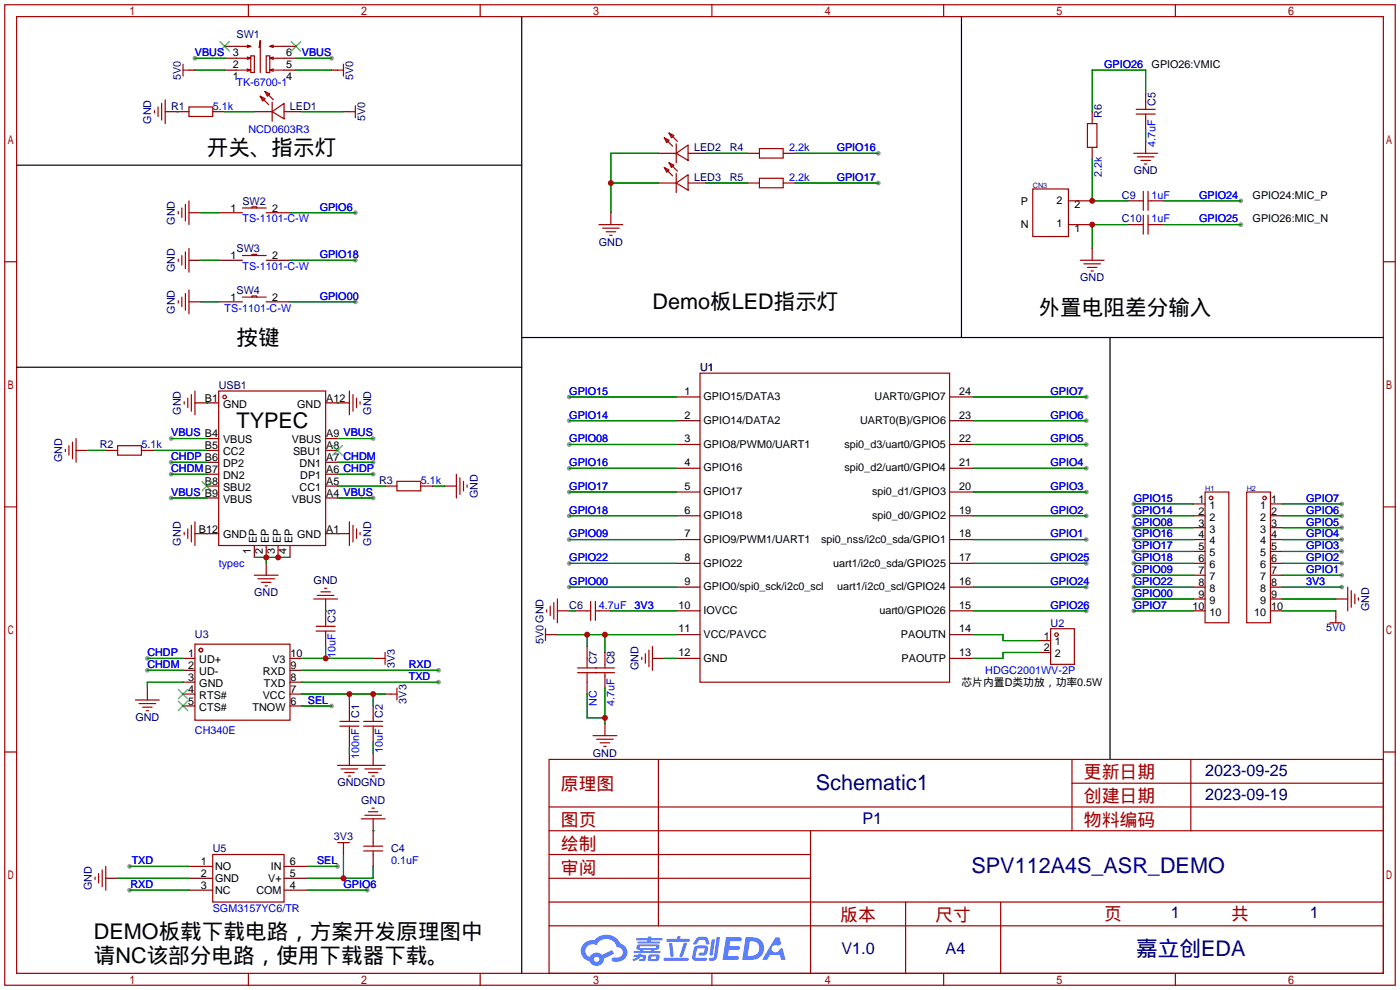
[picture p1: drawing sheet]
<svg xmlns="http://www.w3.org/2000/svg" width="299mm" height="212mm" viewBox="0 0 299 212" stroke-linecap="round" stroke-linejoin="round" font-family="sans-serif">
<g fill="#999">
<circle cx="232.2" cy="130.6" r=".51"/>
<circle cx="232.2" cy="125.5" r=".51"/>
<circle cx="232.2" cy="120.4" r=".51"/>
<circle cx="232.2" cy="89.9" r=".51"/>
<circle cx="121.7" cy="84.8" r=".51"/>
<circle cx="121.7" cy="89.9" r=".51"/>
<circle cx="121.7" cy="95" r=".51"/>
<circle cx="121.7" cy="100.1" r=".51"/>
<circle cx="121.7" cy="105.2" r=".51"/>
<circle cx="121.7" cy="110.2" r=".51"/>
<circle cx="121.7" cy="115.3" r=".51"/>
<circle cx="121.7" cy="120.4" r=".51"/>
<circle cx="121.7" cy="125.5" r=".51"/>
<circle cx="232.2" cy="84.8" r=".51"/>
<circle cx="232.2" cy="95" r=".51"/>
<circle cx="232.2" cy="100.1" r=".51"/>
<circle cx="232.2" cy="105.2" r=".51"/>
<circle cx="232.2" cy="110.2" r=".51"/>
<circle cx="232.2" cy="115.3" r=".51"/>
<circle cx="36.6" cy="93.7" r=".51"/>
<circle cx="36.6" cy="98.8" r=".51"/>
<circle cx="36.6" cy="101.3" r=".51"/>
<circle cx="36.6" cy="106.4" r=".51"/>
<circle cx="79.8" cy="106.4" r=".51"/>
<circle cx="79.8" cy="93.7" r=".51"/>
<circle cx="79.8" cy="98.8" r=".51"/>
<circle cx="79.8" cy="101.3" r=".51"/>
<circle cx="31.5" cy="140.7" r=".51"/>
<circle cx="31.5" cy="143.3" r=".51"/>
<circle cx="93.7" cy="143.3" r=".51"/>
<circle cx="93.7" cy="145.8" r=".51"/>
<circle cx="75.9" cy="45.5" r=".51"/>
<circle cx="75.9" cy="55.6" r=".51"/>
<circle cx="75.9" cy="64.5" r=".51"/>
<circle cx="70.9" cy="150.9" r=".51"/>
<circle cx="41.7" cy="12.4" r=".51"/>
<circle cx="70.9" cy="12.4" r=".51"/>
<circle cx="187.7" cy="32.8" r=".51"/>
<circle cx="187.7" cy="39.1" r=".51"/>
<circle cx="265.2" cy="48" r=".51"/>
<circle cx="265.2" cy="42.9" r=".51"/>
<circle cx="242.3" cy="107.7" r=".51"/>
<circle cx="242.3" cy="110.2" r=".51"/>
<circle cx="242.3" cy="112.8" r=".51"/>
<circle cx="242.3" cy="115.3" r=".51"/>
<circle cx="242.3" cy="117.9" r=".51"/>
<circle cx="242.3" cy="120.4" r=".51"/>
<circle cx="242.3" cy="125.5" r=".51"/>
<circle cx="242.3" cy="122.9" r=".51"/>
<circle cx="242.3" cy="128" r=".51"/>
<circle cx="242.3" cy="130.6" r=".51"/>
<circle cx="286.8" cy="107.7" r=".51"/>
<circle cx="286.8" cy="110.2" r=".51"/>
<circle cx="286.8" cy="112.8" r=".51"/>
<circle cx="286.8" cy="115.3" r=".51"/>
<circle cx="286.8" cy="117.9" r=".51"/>
<circle cx="286.8" cy="120.4" r=".51"/>
<circle cx="286.8" cy="122.9" r=".51"/>
<circle cx="286.8" cy="125.5" r=".51"/>
<circle cx="27.7" cy="185.2" r=".51"/>
<circle cx="27.7" cy="190.2" r=".51"/>
<circle cx="72.1" cy="185.2" r=".51"/>
<circle cx="78.5" cy="190.2" r=".51"/>
</g>
<g fill="none" stroke="#a10000" stroke-width=".25">
<path d="M1 1h297.2v209.6h-297.2zM3.6 3.6h292.1v204.4h-292.1zM53.1 1v2.6M102.6 1v2.6M152.1 1v2.6M201.7 1v2.6M251.2 1v2.6M1 55.9h2.6M295.7 55.9h2.5M1 108.3h2.6M295.7 108.3h2.5M1 160.7h2.6"/>
<path d="M117.3 162.3h178.4v45.7h-178.4zM117.3 177.5h178.4M117.3 172.5h178.4M140.7 162.3v35.6M173.2 177.5v30.5M229.1 162.3v15.2M229.1 167.4h66.6M254.5 162.3v15.2M295.7 160.7h2.5M117.3 182.6h55.9M117.3 197.9h178.4M117.3 192.8h178.4"/>
<path d="M117.3 187.7h55.9M193.5 192.8v15.2M213.9 192.8v15.2M53.1 208v2.6M102.6 208v2.6M152.1 208v2.6M201.7 208v2.6M251.2 208v2.6"/>
</g>
<g fill="#5487ff">
<path d="M155.2 200.3h2.6a.48 .48 0 0 1 .7 .4 .48 .48 0 0 1-.6 .4h-1.8l-.2 1.1h1.9a.43 .43 0 0 1 .4 .4 .43 .43 0 0 1-.5 .4h-1.9l-.2 1.3h1.7a.45 .45 0 0 1 .5 .2 .45 .45 0 0 1-.1 .6h-3.3z"/>
<path d="M165.7 200.3h.9l.4 1.5-.8 .3a.84 .84 0 0 0-1.2 .3 .84 .84 0 0 0 .4 1.1 .84 .84 0 0 0 1.1-.4l.1-.2 .6-.3 .7 2.5h-1l-.2-1h-2.1l-.6 1h-1.1z"/>
<path d="M152.1 200.8h.7l-.5 3.1a.36 .36 0 0 1-.3 .3 .36 .36 0 0 1-.4-.3z"/>
<path d="M153.2 200.2h.7l-.6 4.3a1.13 1.13 0 0 1-1.8 .6l.2-.4h.7l.2-.2z"/>
<path d="M148.9 200.6l.6-.4h1a.77 .77 0 0 1 .9 .5l.3 1-.2 .2h-.5l-.3-.9-.2-.2-1 .1-.7 1-.6-.1-.1-.2z"/>
<path d="M148.4 202.4l.6-.3h1.7a.81 .81 0 0 1 .7 .5 .81 .81 0 0 1-.2 .8 .81 .81 0 0 1-.9 .8h-.7a.32 .32 0 0 1-.3-.3 .32 .32 0 0 1 .4-.3h.7l.2-.9-1.6 .1-.4 1.8 2.2 .1a.32 .32 0 0 1 .3 .4 .32 .32 0 0 1-.4 .2h-2.2l-.5-.3-.1-.5z"/>
<path d="M141.9 204.7h5a.33 .33 0 0 1 .3 .3 .33 .33 0 0 1-.3 .3h-4.9l-.2-.1z"/>
<path d="M146.1 201.5h.8l-.7 2a.98 .98 0 0 1-.7 1.1l-.3-.3z"/>
<path d="M143 201.6h.7l.3 2.5a.34 .34 0 0 1-.3 .4 .34 .34 0 0 1-.4-.3z"/>
<path d="M142.5 200.7h2.1l.3-.6h.6l-.1 .6h1.7a.32 .32 0 0 1 .4 .3 .32 .32 0 0 1-.4 .3h-4.5l-.2-.2z"/>
<path d="M135.5 204.1h.9l.1-.3h.6v.3h.8a.82 .82 0 0 1-.5 1.3h-.8v-.4l.7-.1 .1-.3a.68 .68 0 0 0-1 .4l-1.1 .4-.1-.4 .9-.5h-.7z"/>
<path d="M136 200.5h2.4l.1-.3h.7v.3h2.2l.2 .3-.2 .2h-2.3v.2h1.8l.2 .3-.2 .1h-4.5l-.1-.4h2l.1-.2h-2.3l-.1-.2z"/>
<path d="M159.4 200.3l-.8 4.9h1.7a2.5 2.5 0 0 0 3-2.5 2.5 2.5 0 0 0-3.1-2.4zM160.3 201.1a1.61 1.61 0 0 1 2 1.5 1.61 1.61 0 0 1-1.8 1.7h-.7z"/>
<path d="M136.2 202a.55 .55 0 0 0-.2 .8 .55 .55 0 0 0 .7 .2l.1 .3h-1.3v.3l5.4 .1 .3-.2-.2-.2h-1.2l.2-.3a.7 .7 0 0 0 .8-.3 .7 .7 0 0 0 0-.8l-4.2-.1zM136.8 202.3l3.3-.1 .1 .1-.2 .3h-3.2zM137.5 203h1.7l-.2 .3h-1.4z"/>
<path d="M138.6 204.2a1.05 1.05 0 0 0 0 1.2 2.91 2.91 0 0 0 2.2-.2 .98 .98 0 0 0 0-1.2h-1.6zM139.2 204.5l.9-.1 .1 .4-.2 .2-.8-.1z"/>
<path d="M124.9 201.6a2.23 2.23 0 0 0-.7 2.3 2.23 2.23 0 0 0 1.8 1.6 1.58 1.58 0 0 0 1.8 .9 1.58 1.58 0 0 0 1.3-1.5l2.2-1.1-.5-.7-2.1 1a1.65 1.65 0 0 0-2.7 .4 1.45 1.45 0 0 1-.8-1.9 1.45 1.45 0 0 1 2-.7l.3 .1a2.3 2.3 0 0 1 2.3-1.3 2.3 2.3 0 0 1 2 1.7 1.12 1.12 0 0 1 1.3 1 1.12 1.12 0 0 1-1.1 1.2h-.7a.45 .45 0 0 0-.6 .4 .45 .45 0 0 0 .5 .5 2.21 2.21 0 0 0 2.2-.5 2.21 2.21 0 0 0 .5-2.3 2.13 2.13 0 0 0-1.3-1.1 3.3 3.3 0 0 0-5.6-.7l-1.1 .1zM127 205a.57 .57 0 0 1 1.1 0 .57 .57 0 0 1-1.1 0z"/>
</g>
<g fill="none" stroke="#a10000" stroke-width=".25">
<path d="M39.1 13.7v2.6M39.1 15h1.3M52.8 14.7l.8 .3h-3.1M52.8 12.2l.8 .2h-3.1M52.8 9.7l.8 .2h-3.1M53.6 11.9h.8v3.6h-.8zM53.6 15l-.8 .2M53.6 12.4l-.8 .3M53.6 9.9l-.8 .3M55.4 10.2l.2-1.6v6.9M56.6 19.6l1.1 .5-.6 .5zM56.6 19.6l1.8 1.7"/>
<path d="M56.9 11.9h.8v3.6h-.8zM57.7 15l.7 .2M57.7 12.4l.7 .3M57.7 9.9l.7 .3M58.4 14.7l-.7 .3h3M58.4 12.2l-.7 .2h3M58.4 9.7l-.7 .2h3M72.1 15h1.3M73.4 13.7v2.6M33 23.6v.5M33.8 22.9v2M34.5 22.1v3.6"/>
<path d="M35.3 21.3v5.1M40.4 22.9h5.1v2h-5.1zM55.6 20.6l1 .5-.5 .5zM55.6 20.6l1.8 1.8M58.2 23.9l2.5-1.8v3.3zM58.2 21.8v4.1M74.7 23.9h1.2M75.9 22.6v2.5M142 35.8l1 .5-.5 .5zM142 29.5l1 .5-.5 .5zM142 35.8l1.8 1.8M142 29.5l1.8 1.7"/>
<path d="M143 34.8l1 .5-.5 .5zM143 28.4l1 .6-.5 .5zM143 34.8l1.8 1.8M143 28.4l1.8 1.8M144.5 39.1l2.6-1.8v3.3zM144.5 32.8l2.6-1.8v3.3zM144.5 30.7v4.1M144.5 37.1v4M162.3 31.8h5.1v2h-5.1zM162.3 38.1h5.1v2h-5.1zM232.4 26.4h2v5.1h-2zM242.3 32.8h5.1"/>
<path d="M242.8 24.4h4.1M242.8 23.4h4.1M243.1 33.5h3.5M243.8 34.3h2.1M244.6 35.1h.5M244.9 22.6v.8M244.9 24.4v.7M38.1 45.2v.5M38.1 55.4v.5M38.9 44.4v2.1M38.9 54.6v2M39.6 43.7v3.5"/>
<path d="M39.6 53.8v3.6M40.4 42.9v5.1M40.4 53.1v5.1M51.8 44.4h5.1M51.8 54.6h5.1M53.8 44.4v-.2h1.1v.2M53.8 54.6v-.2h1.1v.2M128 48h5.1M128.8 48.8h3.5M129.5 49.5h2.1M130.3 50.3h.5M220.7 40.4h7.6v10.1h-7.6z"/>
<path d="M230.9 55.6h5.1M231.6 56.4h3.6M232.4 57.2h2M233.2 57.9h.5M243.6 48h.7M243.6 42.9h.7M244.3 40.9v4.1M244.3 46v4M245.4 48h.7M245.4 40.9v4.1M245.4 46v4M245.4 42.9h.7"/>
<path d="M38.1 64.3v.5M38.9 63.5v2M39.6 62.7v3.6M40.4 62v5.1M51.8 63.5h5.1M53.8 63.5v-.3h1.1v.3M149.6 79.8h53.3v66h-53.3zM14 96v.5M14.7 95.2v2.1M15.5 94.5v3.5M16.3 93.7v5.1M25.1 95.2h5.1v2.1h-5.1z"/>
<path d="M39.4 85.9v.5M40.1 85.1v2M40.9 84.3v3.6M41.7 83.6v5M46.7 83.6h22.9v33h-22.9zM74.7 83.6v5M75.4 84.3v3.6M76.2 85.1v2M77 85.9v.5M39.4 113.8v.5M40.1 113v2.1M40.9 112.3v3.5"/>
<path d="M41.7 111.5v5.1M74.7 111.5v5.1M75.4 112.3v3.5M76.2 113v2.1M77 113.8v.5M84.8 102.9h5.1v2h-5.1zM97.5 101.3v5.1M98.3 102.1v3.6M99.1 102.9v2M99.8 103.6v.5M257.6 105.2h5v27.9h-5zM266.4 105.2h5.1v27.9h-5.1z"/>
<path d="M41.7 137.7h20.3v16.2h-20.3zM54.4 122.9h5M55.1 123.7h3.6M55.9 124.5h2M56.6 125.2h.5M67.1 128h5M67.6 133.9h4M67.6 134.9h4M67.8 127.3h3.6M68.6 126.5h2M69.3 125.7h.5M69.6 133.1v.8"/>
<path d="M69.6 134.9v.7M82.3 139.4v2.6M116.6 134.4v2.5M116.6 135.6h1.3M116.8 130.3v.5M117.6 129.5v2.1M118.4 128.8v3.5M119.1 128v5.1M125.5 130.6h.7M126.2 128.5v4.1M127.3 128.5v4.1M127.3 130.6h.7"/>
<path d="M137.9 139.7v2M138.7 138.9v3.6M139.4 138.2v5.1M224.5 134.4h5.1v7.6h-5.1zM284.2 133.1h2.6M285.5 131.8v1.3M288 125.5v5.1M288.8 126.2v3.6M289.6 127v2M290.3 127.8v.5M29 149.6h5M29.7 150.4h3.6"/>
<path d="M30.5 151.1h2M31.2 151.9h.5M72.6 155.2h4.1M72.6 154.2h4.1M74.7 152.1v2.1M74.7 155.2v2M77.7 155.2h4.1M77.7 154.2h4.1M79.8 153.4v.8M79.8 155.2v.8M81 140.7h1.3M83.6 148.3h1.2"/>
<path d="M84.8 147.1v2.5M123.4 143.8h7.9M123.4 142.7h7.9M125.5 140.7v2M125.5 143.8v2M126.7 157.2h5.1M127.5 158h3.6M128.3 158.8h2M129 159.5h.5M129.3 142v.7M129.3 143.8v.7M137.2 140.5v.5"/>
<path d="M72.1 163.6h10.2M72.9 164.3h3.6M73.7 165.1h2M74.4 165.9h.5M77.2 175h5.1M78 164.3h3.5M78 174.2h3.5M78.7 165.1h2.1M78.7 173.5h2.1M79.5 165.9h.5M79.5 172.7h.5M20.3 187.5v.5"/>
<path d="M21.1 186.7v2M21.8 185.9v3.6M22.6 185.2v5M45.5 182.6h15.2v10.2h-15.2zM72.1 180.1h2.6M73.4 180.1v1.3M77.7 180.8h4.1M77.7 181.9h4.1M79.8 180.1v.7M79.8 181.9v.7"/>
<circle cx="48" cy="84.8" r=".38"/>
<circle cx="258.8" cy="106.4" r=".38"/>
<circle cx="270.3" cy="106.4" r=".38"/>
<circle cx="42.9" cy="138.9" r=".38"/>
<circle cx="225.8" cy="135.6" r=".38"/>
</g>
<g fill="none" stroke="#870000" stroke-width=".25">
<path d="M40.4 15h1.3M48 15h2.5M48 12.4h2.5M48 9.9h2.5M60.7 15h2.5M60.7 12.4h2.5M60.7 9.9h2.5M70.9 15h1.2M35.3 23.9h5.1M45.5 23.9h2.5M54.4 23.9h3.8M60.7 23.9h3.8"/>
<path d="M73.4 23.9h1.3M140.7 39.1h3.8M140.7 32.8h3.8M147.1 39.1h3.8M147.1 32.8h3.8M159.8 39.1h2.5M159.8 32.8h2.5M167.4 39.1h2.5M167.4 32.8h2.5M233.4 23.9v2.5M233.4 31.5v2.5M244.9 20.1v2.5"/>
<path d="M244.9 25.1v2.6M244.9 30.2v2.6M40.4 45.5h2.5M40.4 55.6h2.5M46.7 45.5h5.1M46.7 55.6h5.1M56.9 45.5h5.1M56.9 55.6h5.1M130.6 45.5v2.5M228.3 48h5.1M228.3 42.9h5.1M233.4 53.1v2.5"/>
<path d="M241 48h2.6M241 42.9h2.6M246.1 48h2.6M246.1 42.9h2.6M40.4 64.5h2.5M46.7 64.5h5.1M56.9 64.5h5.1M16.3 96.3h2.5M22.6 96.3h2.5M30.2 96.3h2.6M41.7 86.1h5M44.2 93.7h2.5"/>
<path d="M44.2 96.3h2.5M44.2 98.8h2.5M69.6 86.1h5.1M69.6 93.7h2.5M69.6 96.3h2.5M69.6 98.8h2.5M144.5 84.8h5.1M144.5 89.9h5.1M144.5 95h5.1M202.9 84.8h5.1M202.9 89.9h5.1M202.9 95h5.1"/>
<path d="M41.7 114h5M44.2 101.3h2.5M44.2 103.9h2.5M44.2 106.4h2.5M54.4 116.6v2.5M56.9 116.6v2.5M59.4 116.6v2.5M62 116.6v2.5M69.6 101.3h2.5M69.6 103.9h2.5M69.6 106.4h2.5M69.6 114h5.1"/>
<path d="M82.3 103.9h2.5M89.9 103.9h2.6M95 103.9h2.5M144.5 100.1h5.1M144.5 105.2h5.1M144.5 110.2h5.1M144.5 115.3h5.1M202.9 100.1h5.1M202.9 105.2h5.1M202.9 110.2h5.1M202.9 115.3h5.1M255 110.2h2.6"/>
<path d="M255 115.3h2.6M255 107.7h2.6M255 112.8h2.6M255 117.9h2.6M271.5 110.2h2.6M271.5 115.3h2.6M271.5 107.7h2.6M271.5 112.8h2.6M271.5 117.9h2.6M56.9 120.4v2.5M69.6 128v5.1M69.6 135.6v2.6"/>
<path d="M117.9 135.6h1.2M119.1 130.6h2.6M122.9 130.6h2.6M125.5 138.2v2.5M128 130.6h2.6M129.3 139.4v2.6M144.5 120.4h5.1M144.5 125.5h5.1M144.5 130.6h5.1M144.5 135.6h5.1M202.9 120.4h5.1M202.9 125.5h5.1"/>
<path d="M202.9 130.6h5.1M202.9 135.6h5.1M222 136.9h2.5M222 139.4h2.5M255 120.4h2.6M255 125.5h2.6M255 130.6h2.6M255 122.9h2.6M255 128h2.6M271.5 120.4h2.6M271.5 125.5h2.6M271.5 130.6h2.6"/>
<path d="M271.5 122.9h2.6M271.5 128h2.6M285.5 128h2.5M285.5 130.6v1.2M31.5 147.1v2.5M39.1 140.7h2.6M39.1 143.3h2.6M39.1 145.8h2.6M39.1 148.3h2.6M39.1 150.9h2.6M62 140.7h2.5M62 143.3h2.5"/>
<path d="M62 145.8h2.5M62 148.3h2.5M62 150.9h2.5M74.7 149.6v2.5M74.7 157.2v2.6M79.8 140.7h1.2M79.8 150.9v2.5M79.8 156v2.5M82.3 148.3h1.3M125.5 145.8v2.5M129.3 144.5v2.6M129.3 154.7v2.5"/>
<path d="M139.4 140.7h2.6M144.5 140.7h5.1M202.9 140.7h5.1M74.7 161v2.6M79.8 161v2.6M79.8 175v5.1M22.6 187.7h2.5M40.4 185.2h5.1M40.4 187.7h5.1M40.4 190.2h5.1M60.7 185.2h5.1M60.7 187.7h5.1"/>
<path d="M60.7 190.2h5.1M73.4 181.4v1.2M79.8 182.6v2.6"/>
</g>
<g fill="none" stroke="#008700" stroke-width=".25">
<path d="M41.7 12.4h6.3M41.7 15h6.3M63.2 12.4h7.7M63.2 15h7.7M37.8 23.9h.1M48 23.9h6.4M64.5 23.9h8.9M130.6 39.1h10.1M140.7 32.8h-10.1v12.7M150.9 32.8h8.9M150.9 39.1h8.9M169.9 32.8h17.8"/>
<path d="M169.9 39.1h17.8M233.4 34v8.9h7.6M244.9 20.1v-5.1h-11.5v8.9M244.9 27.7v2.5M42.9 45.5h3.8M42.9 55.6h3.8M62 45.5h13.9M62 55.6h13.9M241 48h-7.6v5.1M248.7 48h16.5M248.7 42.9h16.5M42.9 64.5h3.8"/>
<path d="M62 64.5h13.9M18.8 96.3h3.8M32.8 96.3h11.4M36.6 93.7h7.6M36.6 98.8h7.6M44.2 86.1h.1M72.1 86.1h.1M72.1 93.7h7.7M72.1 98.8h7.7M121.7 89.9h22.8M121.7 84.8h22.8M121.7 95h22.8"/>
<path d="M208 89.9h24.2M208 84.8h24.2M208 95h24.2M36.6 101.3h7.6M36.6 106.4h7.6M44.2 114h.1M54.4 119.1h7.6M56.9 119.1v1.3M72.1 114h.1M72.1 103.9h10.2M72.1 101.3h7.7M72.1 106.4h7.7"/>
<path d="M92.5 103.9h2.5M121.7 100.1h22.8M121.7 105.2h22.8M121.7 110.2h22.8M121.7 115.3h22.8M208 100.1h24.2M208 105.2h24.2M208 110.2h24.2M208 115.3h24.2M242.3 110.2h12.7M242.3 115.3h12.7M242.3 107.7h12.7"/>
<path d="M242.3 112.8h12.7M242.3 117.9h12.7M274.1 110.2h12.7M274.1 115.3h12.7M274.1 107.7h12.7M274.1 112.8h12.7M274.1 117.9h12.7M69.6 130.6h.1M69.6 138.2v2.5M119.1 135.6h25.4M121.7 130.6h1.2M121.7 125.5h22.8"/>
<path d="M121.7 120.4h22.8M125.5 135.6v2.6M129.3 135.6v3.8M130.6 130.6h13.9M208 135.6h6.4v1.3h7.6M208 130.6h24.2M208 125.5h24.2M208 120.4h24.2M222 139.4h-7.6v1.3h-6.4M242.3 130.6h12.7M242.3 125.5h12.7M242.3 120.4h12.7"/>
<path d="M242.3 122.9h12.7M242.3 128h12.7M274.1 130.6h11.4M274.1 125.5h12.7M274.1 120.4h12.7M274.1 122.9h12.7M274.1 128h11.4M31.5 140.7h7.6M31.5 143.3h7.6M39.1 145.8h-7.6v1.3M64.5 140.7h15.3M64.5 143.3h29.2"/>
<path d="M64.5 145.8h29.2M64.5 148.3h17.8M64.5 150.9h6.4M74.7 148.3v1.3M74.7 159.8v1.2M79.8 148.3v2.6M79.8 158.5v2.5M125.5 148.3v5.1h3.8M129.3 147.1v7.6M142 140.7h2.5M79.8 177.5h.1M25.1 187.7h15.3"/>
<path d="M27.7 185.2h12.7M27.7 190.2h12.7M65.8 185.2h6.3M65.8 190.2h12.7M73.4 182.6v5.1M79.8 185.2v2.5h-14"/>
</g>
<path d="M47 8.9l2 2M49 8.9l-2 2M62.2 8.9l2.1 2M64.3 8.9l-2.1 2M71.1 95.2l2.1 2.1M73.2 95.2l-2.1 2.1M43.2 102.9l2 2M45.2 102.9l-2 2M38.1 147.3l2 2.1M38.1 149.9l2 2M40.1 147.3l-2 2.1M40.1 149.9l-2 2" fill="none" stroke="#3c3" stroke-width=".25"/>
<path d="M111.5 3.6v31.7M205.5 3.6v68.5M3.6 35.3h107.9v43.2M3.6 78.5h107.9v129.5M111.5 72.1h184.2M237.2 72.1v90.2" fill="none" stroke="#000" stroke-width=".25"/>
<g fill="#c00">
<circle cx="125.5" cy="135.6" r=".63"/>
<circle cx="129.3" cy="135.6" r=".63"/>
<circle cx="129.3" cy="153.4" r=".63"/>
<circle cx="56.9" cy="119.1" r=".63"/>
<circle cx="59.4" cy="119.1" r=".63"/>
<circle cx="79.8" cy="148.3" r=".63"/>
<circle cx="74.7" cy="148.3" r=".63"/>
<circle cx="69.6" cy="140.7" r=".63"/>
<circle cx="130.6" cy="39.1" r=".63"/>
<circle cx="233.4" cy="42.9" r=".63"/>
<circle cx="233.4" cy="48" r=".63"/>
<circle cx="73.4" cy="187.7" r=".63"/>
</g>
<g font-size="4.6">
<text x="44.2" y="33.1">开关、指示灯</text>
<text x="139.4" y="66.1">Demo板LED指示灯</text>
<text x="222" y="67.4">外置电阻差分输入</text>
<text x="50.5" y="73.8">按键</text>
<text x="50.5" y="91.5">TYPEC</text>
<text x="20.1" y="200.8">DEMO板载下载电路，方案开发原理图中</text>
<text x="20.1" y="205.8">请NC该部分电路，使用下载器下载。</text>
</g>
<g font-size="4.6" fill="#000080">
<text x="174.4" y="168.8">Schematic1</text>
<text x="207.6" y="186.6">SPV112A4S_ASR_DEMO</text>
<text x="242.8" y="204.3">嘉立创EDA</text>
</g>
<g font-size="3.8" fill="#a00000">
<text x="231.6" y="166.4">更新日期</text>
<text x="119.9" y="168.9">原理图</text>
<text x="231.6" y="171.5">创建日期</text>
<text x="119.9" y="176.5">图页</text>
<text x="231.6" y="176.5">物料编码</text>
<text x="119.9" y="181.6">绘制</text>
<text x="119.9" y="186.7">审阅</text>
<text x="179.6" y="196.9">版本</text>
<text x="199.9" y="196.9">尺寸</text>
<text x="236" y="196.6">页</text>
<text x="263.1" y="196.6">共</text>
</g>
<g font-size="3.5" fill="#000080">
<text x="257.6" y="165.9">2023-09-25</text>
<text x="257.6" y="171">2023-09-19</text>
<text x="184.3" y="176">P1</text>
<text x="250.2" y="196.1">1</text>
<text x="280" y="196.1">1</text>
<text x="179.8" y="204">V1.0</text>
<text x="202.1" y="204">A4</text>
</g>
<g font-size="2.3" fill="#00f">
<text x="41.7" y="12">VBUS</text>
<text x="64.5" y="12">VBUS</text>
<text x="236" y="14.5">GPIO26</text>
<text x="45.5" y="23.4">5.1k</text>
<text x="50.5" y="18.3">TK-6700-1</text>
<text x="53.1" y="28.5">NCD0603R3</text>
<text x="168.7" y="32.3">2.2k</text>
<text x="178.8" y="32.3">GPIO16</text>
<text x="246.9" y="31.5" transform="rotate(-90 246.9 31.5)">4.7uF</text>
<text x="168.7" y="38.7">2.2k</text>
<text x="178.8" y="38.7">GPIO17</text>
<text x="235.5" y="37.8" transform="rotate(-90 235.5 37.8)">2.2k</text>
<text x="51.8" y="47.5">TS-1101-C-W</text>
<text x="68.3" y="45">GPIO6</text>
<text x="246.1" y="42.5">1uF</text>
<text x="246.1" y="47.5">1uF</text>
<text x="256.3" y="47.5">GPIO25</text>
<text x="256.3" y="42.5">GPIO24</text>
<text x="51.8" y="57.7">TS-1101-C-W</text>
<text x="68.3" y="55.2">GPIO18</text>
<text x="68.3" y="64.1">GPIO00</text>
<text x="48" y="66.6">TS-1101-C-W</text>
<text x="121.7" y="84.4">GPIO15</text>
<text x="121.7" y="89.5">GPIO14</text>
<text x="224.5" y="89.5">GPIO6</text>
<text x="224.5" y="84.4">GPIO7</text>
<text x="30.2" y="95.8">5.1k</text>
<text x="36.6" y="93.3">VBUS B4</text>
<text x="121.7" y="94.5">GPIO08</text>
<text x="224.5" y="94.5">GPIO5</text>
<text x="36.6" y="98.3">CHDP B6</text>
<text x="36.6" y="100.9">CHDMB7</text>
<text x="121.7" y="99.6">GPIO16</text>
<text x="224.5" y="99.6">GPIO4</text>
<text x="36.6" y="106">VBUS B9</text>
<text x="89.9" y="103.4">5.1k</text>
<text x="121.7" y="104.7">GPIO17</text>
<text x="224.5" y="104.7">GPIO3</text>
<text x="242.3" y="107.2">GPIO15</text>
<text x="279.1" y="107.2">GPIO7</text>
<text x="121.7" y="109.8">GPIO18</text>
<text x="224.5" y="109.8">GPIO2</text>
<text x="242.3" y="109.8">GPIO14</text>
<text x="242.3" y="112.3">GPIO08</text>
<text x="279.1" y="109.8">GPIO6</text>
<text x="279.1" y="112.3">GPIO5</text>
<text x="121.7" y="114.9">GPIO09</text>
<text x="121.7" y="119.9">GPIO22</text>
<text x="224.5" y="119.9">GPIO25</text>
<text x="224.5" y="114.9">GPIO1</text>
<text x="242.3" y="114.9">GPIO16</text>
<text x="242.3" y="117.4">GPIO17</text>
<text x="242.3" y="119.9">GPIO18</text>
<text x="279.1" y="114.9">GPIO4</text>
<text x="279.1" y="117.4">GPIO3</text>
<text x="279.1" y="119.9">GPIO2</text>
<text x="46.7" y="121.2">typec</text>
<text x="121.7" y="125">GPIO00</text>
<text x="224.5" y="125">GPIO24</text>
<text x="242.3" y="125">GPIO22</text>
<text x="242.3" y="122.5">GPIO09</text>
<text x="279.1" y="122.5">GPIO1</text>
<text x="279.1" y="125">3V3</text>
<text x="128" y="130.1">4.7uF</text>
<text x="135.6" y="130.1">3V3</text>
<text x="224.5" y="130.1">GPIO26</text>
<text x="242.3" y="127.6">GPIO00</text>
<text x="242.3" y="130.1">GPIO7</text>
<text x="31.5" y="140.3">CHDP</text>
<text x="31.5" y="142.8">CHDM</text>
<text x="71.7" y="140.7" transform="rotate(-90 71.7 140.7)">10uF</text>
<text x="87.4" y="142.8">RXD</text>
<text x="87.4" y="145.3">TXD</text>
<text x="210.6" y="144.1">HDGC2001WV-2P</text>
<text x="65.8" y="150.4">SEL</text>
<text x="127.6" y="150.9" transform="rotate(-90 127.6 150.9)">NC</text>
<text x="131.4" y="150.9" transform="rotate(-90 131.4 150.9)">4.7uF</text>
<text x="41.7" y="156.8">CH340E</text>
<text x="81.8" y="161" transform="rotate(-90 81.8 161)">10uF</text>
<text x="76.8" y="162.3" transform="rotate(-90 76.8 162.3)">100nF</text>
<text x="28.1" y="184.7">TXD</text>
<text x="67.8" y="184.7">SEL</text>
<text x="83.6" y="184.7">0.1uF</text>
<text x="27.9" y="189.8">RXD</text>
<text x="73.4" y="189.8">GPIO6</text>
<text x="45.5" y="194.9">SGM3157YC6/TR</text>
</g>
<g font-size="2.3" fill="#000080">
<text x="50.5" y="8.2">SW1</text>
<text x="38.7" y="17" transform="rotate(-90 38.7 17)">5V0</text>
<text x="75.5" y="17" transform="rotate(-90 75.5 17)">5V0</text>
<text x="36.6" y="23.4">R1</text>
<text x="62" y="23.4">LED1</text>
<text x="246.9" y="22.6" transform="rotate(-90 246.9 22.6)">C5</text>
<text x="32.3" y="26.4" transform="rotate(-90 32.3 26.4)">GND</text>
<text x="78" y="25.9" transform="rotate(-90 78 25.9)">5V0</text>
<text x="235.5" y="25.1" transform="rotate(-90 235.5 25.1)">R6</text>
<text x="148.3" y="32.3">LED2</text>
<text x="156" y="32.3">R4</text>
<text x="148.3" y="38.7">LED3</text>
<text x="156" y="38.7">R5</text>
<text x="242.3" y="37.3">GND</text>
<text x="51.8" y="43.7">SW2</text>
<text x="239.8" y="42.5">C9</text>
<text x="239.8" y="47.5">C10</text>
<text x="37.4" y="48" transform="rotate(-90 37.4 48)">GND</text>
<text x="50.5" y="53.9">SW3</text>
<text x="128" y="52.5">GND</text>
<text x="37.4" y="58.2" transform="rotate(-90 37.4 58.2)">GND</text>
<text x="50.5" y="62.8">SW4</text>
<text x="230.9" y="60.1">GND</text>
<text x="37.4" y="67.1" transform="rotate(-90 37.4 67.1)">GND</text>
<text x="46.7" y="83.1">USB1</text>
<text x="38.7" y="88.7" transform="rotate(-90 38.7 88.7)">GND</text>
<text x="79.3" y="88.7" transform="rotate(-90 79.3 88.7)">GND</text>
<text x="21.3" y="95.8">R2</text>
<text x="13.3" y="98.8" transform="rotate(-90 13.3 98.8)">GND</text>
<text x="81" y="103.4">R3</text>
<text x="102.2" y="106.5" transform="rotate(-90 102.2 106.5)">GND</text>
<text x="38.7" y="116.6" transform="rotate(-90 38.7 116.6)">GND</text>
<text x="79.3" y="116.6" transform="rotate(-90 79.3 116.6)">GND</text>
<text x="67" y="124.9">GND</text>
<text x="54.3" y="127.4">GND</text>
<text x="121.7" y="130.1">C6</text>
<text x="292.7" y="130.6" transform="rotate(-90 292.7 130.6)">GND</text>
<text x="41.7" y="136.4">U3</text>
<text x="71.7" y="133.1" transform="rotate(-90 71.7 133.1)">C3</text>
<text x="116.1" y="137.7" transform="rotate(-90 116.1 137.7)">5V0 GND</text>
<text x="224.5" y="133.9">U2</text>
<text x="283.4" y="134.9">5V0</text>
<text x="84.4" y="142.8" transform="rotate(-90 84.4 142.8)">3V3</text>
<text x="127.6" y="142" transform="rotate(-90 127.6 142)">C7</text>
<text x="131.4" y="142" transform="rotate(-90 131.4 142)">C8</text>
<text x="136.4" y="143.3" transform="rotate(-90 136.4 143.3)">GND</text>
<text x="28.9" y="154.1">GND</text>
<text x="76.8" y="153.4" transform="rotate(-90 76.8 153.4)">C1</text>
<text x="81.8" y="153.4" transform="rotate(-90 81.8 153.4)">C2</text>
<text x="86.9" y="150.4" transform="rotate(-90 86.9 150.4)">3V3</text>
<text x="126.7" y="161.7">GND</text>
<text x="72.1" y="168.1">GNDGND</text>
<text x="77.2" y="171.9">GND</text>
<text x="71.4" y="179.5">3V3</text>
<text x="45.5" y="182.2">U5</text>
<text x="83.6" y="182.2">C4</text>
<text x="19.6" y="190.3" transform="rotate(-90 19.6 190.3)">GND</text>
</g>
<g font-size="2.3">
<text x="49.7" y="17.1">1</text>
<text x="49.7" y="14.5">2</text>
<text x="49.7" y="12">3</text>
<text x="61.2" y="17.1">4</text>
<text x="61.2" y="14.5">5</text>
<text x="61.2" y="12">6</text>
<text x="246.1" y="14.5">GPIO26:VMIC</text>
<text x="49.3" y="45.2">1</text>
<text x="58.2" y="45.2">2</text>
<text x="218.2" y="43.7">P</text>
<text x="225.8" y="43.5">2</text>
<text x="229.6" y="44.5">2</text>
<text x="267.7" y="42.5">GPIO24:MIC_P</text>
<text x="267.7" y="47.5">GPIO26:MIC_N</text>
<text x="218.2" y="48.8">N</text>
<text x="225.8" y="48.6">1</text>
<text x="229.6" y="49.6">1</text>
<text x="49.3" y="55.4">1</text>
<text x="58.2" y="55.4">2</text>
<text x="49.3" y="64.3">1</text>
<text x="58.2" y="64.3">2</text>
<text x="43.8" y="85.9">B1</text>
<text x="47.7" y="87.1">GND</text>
<text x="63.5" y="87.1">GND</text>
<text x="69.7" y="85.9">A12</text>
<text x="146.3" y="84.4">1</text>
<text x="146.3" y="89.5">2</text>
<text x="150.4" y="85.5">GPIO15/DATA3</text>
<text x="186.9" y="85.5">UART0/GPIO7</text>
<text x="205" y="89.5">23</text>
<text x="205" y="84.4">24</text>
<text x="47.7" y="94.8">VBUS</text>
<text x="62.4" y="94.8">VBUS</text>
<text x="69.7" y="93.5">A9 VBUS</text>
<text x="146.3" y="94.5">3</text>
<text x="150.4" y="90.6">GPIO14/DATA2</text>
<text x="150.4" y="95.7">GPIO8/PWM0/UART1</text>
<text x="180.5" y="95.7">spi0_d3/uart0/GPIO5</text>
<text x="183.8" y="90.6">UART0(B)/GPIO6</text>
<text x="205" y="94.5">22</text>
<text x="43.8" y="96">B5</text>
<text x="47.7" y="97.3">CC2</text>
<text x="47.7" y="99.8">DP2</text>
<text x="62.6" y="97.3">SBU1</text>
<text x="64" y="99.8">DN1</text>
<text x="69.7" y="101.1">A6 CHDP</text>
<text x="69.7" y="98.6">A7 CHDM</text>
<text x="69.7" y="96">A8</text>
<text x="146.3" y="99.6">4</text>
<text x="150.4" y="100.8">GPIO16</text>
<text x="180.5" y="100.8">spi0_d2/uart0/GPIO4</text>
<text x="205" y="99.6">21</text>
<text x="43.8" y="103.7">B8</text>
<text x="47.7" y="102.4">DN2</text>
<text x="47.7" y="104.9">SBU2</text>
<text x="47.7" y="107.5">VBUS</text>
<text x="62.4" y="107.5">VBUS</text>
<text x="64" y="104.9">CC1</text>
<text x="64.2" y="102.4">DP1</text>
<text x="69.7" y="106.2">A4 VBUS</text>
<text x="69.7" y="103.7">A5</text>
<text x="146.3" y="104.7">5</text>
<text x="150.4" y="105.8">GPIO17</text>
<text x="186.4" y="105.8">spi0_d1/GPIO3</text>
<text x="205" y="104.7">20</text>
<text x="256.1" y="107.5">1</text>
<text x="271.7" y="107.5">1</text>
<text x="42.5" y="113.8">B12</text>
<text x="69.7" y="113.8">A1</text>
<text x="146.3" y="109.8">6</text>
<text x="150.4" y="110.9">GPIO18</text>
<text x="186.4" y="110.9">spi0_d0/GPIO2</text>
<text x="205" y="109.8">19</text>
<text x="256.1" y="110">2</text>
<text x="256.1" y="112.5">3</text>
<text x="258.5" y="108.7">1</text>
<text x="258.5" y="111.3">2</text>
<text x="258.5" y="113.8">3</text>
<text x="269.3" y="108.7">1</text>
<text x="269.3" y="111.3">2</text>
<text x="269.3" y="113.8">3</text>
<text x="271.7" y="110">2</text>
<text x="271.7" y="112.5">3</text>
<text x="47.7" y="115.1">GND</text>
<text x="53.6" y="118.5" transform="rotate(-90 53.6 118.5)">1</text>
<text x="54.9" y="116.1" transform="rotate(-90 54.9 116.1)">EP</text>
<text x="56.2" y="118.5" transform="rotate(-90 56.2 118.5)">2</text>
<text x="57.4" y="116.1" transform="rotate(-90 57.4 116.1)">EP</text>
<text x="58.7" y="118.5" transform="rotate(-90 58.7 118.5)">3</text>
<text x="60" y="116.1" transform="rotate(-90 60 116.1)">EP</text>
<text x="61.3" y="118.5" transform="rotate(-90 61.3 118.5)">4</text>
<text x="62.5" y="116.1" transform="rotate(-90 62.5 116.1)">EP</text>
<text x="63.5" y="115.1">GND</text>
<text x="146.3" y="114.9">7</text>
<text x="146.3" y="119.9">8</text>
<text x="150.4" y="116">GPIO9/PWM1/UART1</text>
<text x="175.5" y="116">spi0_nss/i2c0_sda/GPIO1</text>
<text x="205" y="119.9">17</text>
<text x="205" y="114.9">18</text>
<text x="256.1" y="115.1">4</text>
<text x="256.1" y="117.6">5</text>
<text x="258.5" y="116.4">4</text>
<text x="258.5" y="118.9">5</text>
<text x="269.3" y="116.4">4</text>
<text x="269.3" y="118.9">5</text>
<text x="271.7" y="115.1">4</text>
<text x="271.7" y="117.6">5</text>
<text x="146.3" y="125">9</text>
<text x="150.4" y="121.1">GPIO22</text>
<text x="178.1" y="121.1">uart1/i2c0_sda/GPIO25</text>
<text x="205" y="125">16</text>
<text x="256.1" y="120.2">6</text>
<text x="256.1" y="122.7">7</text>
<text x="256.1" y="125.2">8</text>
<text x="258.5" y="121.4">6</text>
<text x="258.5" y="124">7</text>
<text x="269.3" y="121.4">6</text>
<text x="269.3" y="124">7</text>
<text x="271.7" y="120.2">6</text>
<text x="271.7" y="122.7">7</text>
<text x="271.7" y="125.2">8</text>
<text x="145" y="130.1">10</text>
<text x="150.4" y="126.2">GPIO0/spi0_sck/i2c0_scl</text>
<text x="150.4" y="131.2">IOVCC</text>
<text x="179" y="126.2">uart1/i2c0_scl/GPIO24</text>
<text x="187.9" y="131.2">uart0/GPIO26</text>
<text x="205" y="130.1">15</text>
<text x="254.9" y="130.3">10</text>
<text x="256.1" y="127.8">9</text>
<text x="258.5" y="126.5">8</text>
<text x="258.5" y="129.1">9</text>
<text x="258.5" y="131.6">10</text>
<text x="268" y="131.6">10</text>
<text x="269.3" y="126.5">8</text>
<text x="269.3" y="129.1">9</text>
<text x="271.7" y="127.8">9</text>
<text x="271.7" y="130.3">10</text>
<text x="145" y="135.2">11</text>
<text x="150.4" y="136.3">VCC/PAVCC</text>
<text x="192.6" y="136.3">PAOUTN</text>
<text x="205" y="135.2">14</text>
<text x="223.1" y="136.7">1</text>
<text x="225.5" y="137.9">1</text>
<text x="40.2" y="140.5">1</text>
<text x="40.2" y="143">2</text>
<text x="42.6" y="141.8">UD+</text>
<text x="58.2" y="141.8">V3</text>
<text x="62.1" y="143">9</text>
<text x="62.1" y="140.5">10</text>
<text x="145" y="140.3">12</text>
<text x="150.4" y="141.4">GND</text>
<text x="192.7" y="141.4">PAOUTP</text>
<text x="205" y="140.3">13</text>
<text x="223.1" y="139.2">2</text>
<text x="225.5" y="140.5">2</text>
<text x="40.2" y="145.6">3</text>
<text x="40.2" y="148.1">4</text>
<text x="42.6" y="144.3">UD-</text>
<text x="42.6" y="146.8">GND</text>
<text x="42.6" y="149.4">RTS#</text>
<text x="56.2" y="149.4">VCC</text>
<text x="56.2" y="144.3">RXD</text>
<text x="56.4" y="146.8">TXD</text>
<text x="62.1" y="148.1">7</text>
<text x="62.1" y="145.6">8</text>
<text x="205.5" y="146.6">芯片内置D类功放，功率0.5W</text>
<text x="40.2" y="150.6">5</text>
<text x="42.6" y="151.9">CTS#</text>
<text x="54" y="151.9">TNOW</text>
<text x="62.1" y="150.6">6</text>
<text x="42.9" y="184.9">1</text>
<text x="46" y="186">NO</text>
<text x="57.9" y="186">IN</text>
<text x="62" y="184.9">6</text>
<text x="42.9" y="187.5">2</text>
<text x="42.9" y="190">3</text>
<text x="46" y="188.5">GND</text>
<text x="46" y="191">NC</text>
<text x="54.8" y="191">COM</text>
<text x="57.3" y="188.5">V+</text>
<text x="62" y="190">4</text>
<text x="62" y="187.5">5</text>
</g>
<text font-size="2.3" fill="#a00000" x="149.6" y="79.3">U1</text>
<g font-size="1.6" fill="#000080">
<text x="220.7" y="40.1">CN3</text>
<text x="257.6" y="104.8">H1</text>
<text x="266.4" y="104.8">H2</text>
</g>
</svg>
